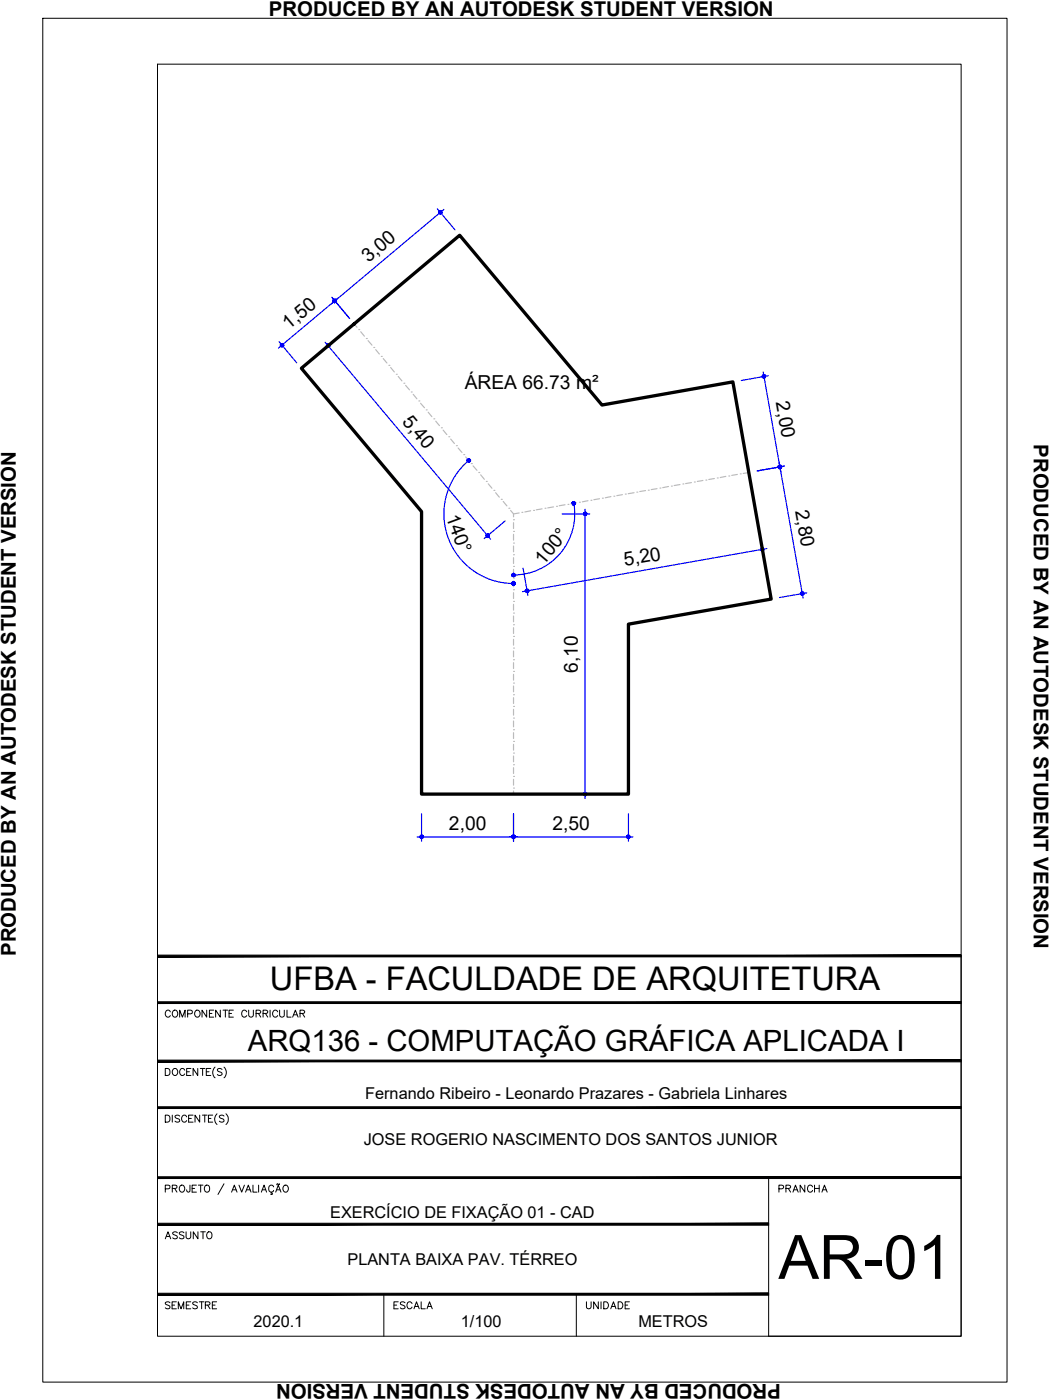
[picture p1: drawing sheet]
<svg xmlns="http://www.w3.org/2000/svg" width="229mm" height="305mm" viewBox="0 0 229 305" stroke-linecap="round" stroke-linejoin="round" font-family="sans-serif">
<!-- layer: ARQ_EIXO CINZA 04 -->
<g fill="none" stroke="#bababa" stroke-width=".25">
<path d="M77.1 70.5l.6 .7M78.1 71.8h.1M78.5 72.2l.8 1M79.8 73.7h.1M80.1 74.2l.9 .9M81.4 75.6h.1M81.8 76.1l.8 1M83 77.6h.1M83.4 78.1l.8 .9M84.7 79.5h.1M85 80l.9 1M86.3 81.5h.1"/>
<path d="M86.7 82l.8 .9M87.9 83.4h.1M88.3 83.9l.9 1M89.5 85.3h.1M90 85.9l.8 .9M91.2 87.3h.1M91.6 87.8l.8 1M92.8 89.2h.1M93.2 89.7l.8 1M94.4 91.2h.1M94.9 91.7l.8 1M96.1 93.1h.1"/>
<path d="M96.5 93.6l.8 1M97.7 95.1h.1M98.1 95.6l.8 1M99.4 97h.1M99.7 97.5l.9 1M101 99h.1M101.4 99.5l.8 1M102.6 100.9h.1M103 101.4l.8 1M104.2 102.9h.1M104.6 103.4l.9 1M105.9 104.8h.1"/>
<path d="M106.3 105.3l.8 1M107.5 106.8h.1M107.9 107.3l.8 .9M109.1 108.7h.1M109.6 109.2l.8 1M110.8 110.7h.1M111.2 111.1l.6 .8M111.8 118.2h.1M111.8 115.7h.1M111.8 113.2h.1M111.8 113.8v1.3M111.8 116.3v1.3"/>
<path d="M111.8 118.9v1.2M113 111.7l-1.2 .2v.6M113.6 111.5h.1M115.5 111.2l-1.2 .3M116.2 111.1h.1M118 110.8l-1.2 .2M118.7 110.7h.1M120.5 110.4l-1.2 .2M121.2 110.2h.1M123 109.9l-1.2 .2M123.7 109.8h.1M125.5 109.5l-1.2 .2"/>
<path d="M126.2 109.3h.1M128 109l-1.2 .3M128.7 108.9h.1M130.5 108.6l-1.2 .2M131.1 108.5h.1M133 108.1l-1.2 .3M133.6 108h.1M135.5 107.7l-1.2 .2M136.1 107.6h.1M138 107.3l-1.2 .2M138.6 107.1h.1M140.5 106.8l-1.2 .2"/>
<path d="M141.1 106.7h.1M143 106.4l-1.2 .2M143.7 106.3h.1M145.5 105.9l-1.2 .3M146.2 105.8h.1M148 105.5l-1.2 .2M148.7 105.4h.1M150.5 105.1l-1.2 .2M151.2 104.9h.1M153 104.6l-1.2 .2M153.7 104.5h.1M155.5 104.2l-1.2 .2"/>
<path d="M156.2 104.1h.1M158 103.7l-1.2 .3M158.7 103.6h.1M160.5 103.3l-1.2 .2M161.2 103.2h.1M163 102.9l-1.2 .2M111.8 138.6h.1M111.8 136h.1M111.8 133.5h.1M111.8 130.9h.1M111.8 128.4h.1M111.8 125.9h.1"/>
<path d="M111.8 123.3h.1M111.8 120.8h.1M111.8 121.4v1.3M111.8 124v1.2M111.8 126.5v1.3M111.8 129v1.3M111.8 131.6v1.2M111.8 134.1v1.3M111.8 136.7v1.2M111.8 139.2v1.3M111.8 158.9h.1M111.8 156.3h.1"/>
<path d="M111.8 153.8h.1M111.8 151.3h.1M111.8 148.7h.1M111.8 146.2h.1M111.8 143.6h.1M111.8 141.1h.1M111.8 141.7v1.3M111.8 144.3v1.2M111.8 146.8v1.3M111.8 149.4v1.2M111.8 151.9v1.3M111.8 154.4v1.3"/>
<path d="M111.8 157v1.2M111.8 159.5v1.3M111.8 171.6h.1M111.8 169h.1M111.8 166.5h.1M111.8 164h.1M111.8 161.4h.1M111.8 162.1v1.2M111.8 164.6v1.3M111.8 167.1v1.3M111.8 169.7v1.2M111.8 172.2v.7"/>
</g>
<!-- layer: COTA AZUL -->
<g fill="none" stroke="#00f" stroke-width=".25">
<path d="M95.2 45.5l3.9 4.5M96.6 45.6l-24.5 20.6M60.7 74.4l3.9 4.6M70.8 74.5l36 42.9M72.3 64.7l3.8 4.6M73.7 64.9l-13.1 10.9M75.3 72.1l-4.6 3.8M166.2 81l8.6 49.2M167.3 81.8l-5.9 1M102.1 100.2a15.2 15.2 0 0 0-4.5 16.9 15.2 15.2 0 0 0 14.2 9.9M110 113.4l-4.6 3.9M122.4 111.9h6"/>
<path d="M124.9 109.6a13.3 13.3 0 0 1-13.1 15.6M127.4 110.9v63M165.1 114.7l1.1 5.9M167 119.4l-53.3 9.4M170.8 101.5l-6 1M113.9 123.7l1 5.9M175.6 129.1l-5.9 1M91.8 177.2v6M111.8 177.2v6M122.4 172.9h6M136.8 177.2v6M90.8 182.2h47"/>
</g>
<!-- layer: 0 -->
<g fill="#00f" stroke="#00f" stroke-width=".22">
<path d="M71.2 75l-.1 .1 .4 .2zM71.1 75.1l.4 .2h-.4zM71.1 75.3l.1 .2 .3-.2z"/>
<path d="M71.2 75.5l.1 .1 .2-.3zM71.5 75.3v.3h-.2zM71.5 75.3v.3l.2-.1z"/>
<path d="M71.5 75.3l.2 .2 .1-.1zM71.5 75.3l.3-.1v.2zM71.5 75.3l.3-.1-.1-.2z"/>
<path d="M71.6 74.9l-.1 .4 .2-.3zM71.4 74.9h.2l-.1 .4zM71.2 75l.3 .3-.1-.4z"/>
<path d="M106.2 116.6l.2 .3 .1-.1zM106.2 116.6l.3-.1v.3zM106.4 116.4l-.2 .2 .3-.1z"/>
<path d="M106.3 116.2l-.1 .4 .2-.2zM106.1 116.2h.2l-.1 .4zM105.9 116.3l.3 .3-.1-.4z"/>
<path d="M105.9 116.3l-.1 .2 .4 .1zM105.8 116.5l.4 .1-.4 .1zM105.8 116.7l.1 .1 .3-.2z"/>
<path d="M105.9 116.8l.1 .2 .2-.4zM106.2 116.6v.4h-.2zM106.2 116.6v.4l.2-.1z"/>
<path d="M127.2 111.5l.2 .4v-.4zM127.2 111.5l.2 .4-.3-.2zM127.1 111.7l-.1 .2h.4z"/>
<path d="M127 111.9l.1 .2 .3-.2zM127.1 112.1l.3-.2-.2 .3zM127.4 111.9l-.2 .3 .2 .1z"/>
<path d="M127.4 111.9v.4l.2-.1zM127.4 111.9l.3 .2-.1 .1zM127.4 111.9l.3 .2 .1-.2z"/>
<path d="M127.4 111.9h.4l-.1-.2zM127.6 111.5l.1 .2-.3 .2zM127.4 111.5v.4l.2-.4z"/>
<path d="M127.4 172.9v.4l.2-.1zM127.4 172.9l.3 .2-.1 .1zM127.4 172.9l.3 .2 .1-.2z"/>
<path d="M127.4 172.9h.4l-.1-.2zM127.6 172.6l.1 .1-.3 .2zM127.4 172.5v.4l.2-.3z"/>
<path d="M127.2 172.6l.2 .3v-.4zM127.2 172.6l.2 .3-.3-.2zM127.1 172.7l-.1 .2h.4z"/>
<path d="M127 172.9l.1 .2 .3-.2zM127.1 173.1l.3-.2-.2 .3zM127.4 172.9l-.2 .3 .2 .1z"/>
<path d="M114.4 128.7l.1 .2 .3-.2zM114.5 128.9l.3-.2-.2 .3zM114.8 128.7l-.2 .3h.2z"/>
<path d="M114.8 128.7v.3l.2-.1zM114.8 128.7l.3 .1-.1 .1zM114.8 128.7l.3 .1v-.2z"/>
<path d="M114.8 128.7l.3-.1v-.2zM114.9 128.3l.2 .1-.3 .3zM114.7 128.3l.1 .4 .1-.4z"/>
<path d="M114.5 128.4l.3 .3-.1-.4zM114.5 128.4l.3 .3-.4-.2zM114.4 128.5v.2h.4z"/>
<path d="M165.9 119.6l.4-.1-.1-.1zM166.1 119.3l.1 .1-.3 .2zM165.9 119.3v.3l.2-.3z"/>
<path d="M165.7 119.3l.2 .3v-.3zM165.7 119.3l.2 .3-.3-.1zM165.6 119.5v.2l.3-.1z"/>
<path d="M165.6 119.7l.1 .1 .2-.2zM165.7 119.8l.2-.2-.1 .4zM165.9 119.6l-.1 .4h.2z"/>
<path d="M165.9 119.6l.1 .4 .2-.1zM165.9 119.6l.4 .1-.1 .2zM165.9 119.6l.4 .1v-.2z"/>
<path d="M166.1 81.7l.2 .3-.1-.4zM166.1 81.7l.2 .3-.4-.2zM165.9 81.8v.2h.4z"/>
<path d="M165.9 82l.1 .2 .3-.2zM166 82.2l.3-.2-.1 .3zM166.3 82l-.1 .3h.2z"/>
<path d="M166.3 82l.1 .3h.1zM166.3 82l.4 .1-.2 .2zM166.3 82l.4 .1v-.2z"/>
<path d="M166.3 82l.4-.1-.1-.2zM166.5 81.6l.1 .1-.3 .3zM166.2 81.6l.1 .4 .2-.4z"/>
<path d="M169.8 101.6v.4l.3-.1zM169.8 101.6l.3 .2v.1zM169.8 101.6l.3 .2 .1-.2z"/>
<path d="M169.8 101.6h.4l-.1-.2zM169.9 101.3l.2 .1-.3 .2zM169.7 101.3l.1 .3 .1-.3z"/>
<path d="M169.5 101.4l.3 .2-.1-.3zM169.5 101.4l.3 .2-.4-.1zM169.4 101.5v.2l.4-.1z"/>
<path d="M169.4 101.7l.1 .2 .3-.3zM169.5 101.9l.3-.3-.1 .4zM169.8 101.6l-.1 .4h.1z"/>
<path d="M169.5 101.4l.3 .2-.1-.3zM169.5 101.4l.3 .2-.4-.1zM169.4 101.5v.2l.4-.1z"/>
<path d="M169.4 101.7l.1 .2 .3-.3zM169.5 101.9l.3-.3-.1 .4zM169.8 101.6l-.1 .4h.1z"/>
<path d="M169.8 101.6v.4l.3-.1zM169.8 101.6l.3 .2v.1zM169.8 101.6l.3 .2 .1-.2z"/>
<path d="M169.8 101.6h.4l-.1-.2zM169.9 101.3l.2 .1-.3 .2zM169.7 101.3l.1 .3 .1-.3z"/>
<path d="M174.7 129.2v.4l.2-.1zM174.7 129.2l.3 .2-.1 .1zM174.7 129.2l.3 .2v-.2z"/>
<path d="M174.7 129.2h.3l-.1-.2zM174.8 128.9l.1 .1-.2 .2zM174.6 128.9l.1 .3 .1-.3z"/>
<path d="M174.4 128.9l.3 .3-.1-.3zM174.4 128.9l.3 .3-.4-.1zM174.3 129.1v.2l.4-.1z"/>
<path d="M174.3 129.3l.1 .2 .3-.3zM174.4 129.5l.3-.3-.2 .4zM174.7 129.2l-.2 .4h.2z"/>
<path d="M73 65.2l-.1 .3 .3-.2zM72.8 65.2h.2l-.1 .3zM72.6 65.2l.3 .3-.1-.3z"/>
<path d="M72.6 65.2l-.1 .2 .4 .1zM72.5 65.4l.4 .1-.4 .1zM72.5 65.6l.1 .1 .3-.2z"/>
<path d="M72.6 65.7l.2 .2 .1-.4zM72.9 65.5v.4h-.1zM72.9 65.5v.4l.2-.1z"/>
<path d="M72.9 65.5l.2 .3 .1-.1zM72.9 65.5l.3-.1v.3zM72.9 65.5l.3-.1v-.1z"/>
<path d="M61.1 75.4l.2 .1 .1-.4zM61.4 75.1l.1 .4h-.2zM61.4 75.1l.1 .4 .1-.1z"/>
<path d="M61.4 75.1l.2 .3 .2-.1zM61.4 75.1h.4v.2zM61.4 75.1h.4l-.1-.2z"/>
<path d="M61.5 74.8l-.1 .3 .3-.2zM61.3 74.8h.2l-.1 .3zM61.2 74.8l.2 .3-.1-.3z"/>
<path d="M61.2 74.8l-.2 .2 .4 .1zM61 75l.4 .1-.4 .1zM61 75.2l.1 .2 .3-.3z"/>
<path d="M72.6 65.7l.2 .2 .1-.4zM72.9 65.5v.4h-.1zM72.9 65.5v.4l.2-.1z"/>
<path d="M72.9 65.5l.2 .3 .1-.1zM72.9 65.5l.3-.1v.3zM72.9 65.5l.3-.1v-.1z"/>
<path d="M73 65.2l-.1 .3 .3-.2zM72.8 65.2h.2l-.1 .3zM72.6 65.2l.3 .3-.1-.3z"/>
<path d="M72.6 65.2l-.1 .2 .4 .1zM72.5 65.4l.4 .1-.4 .1zM72.5 65.6l.1 .1 .3-.2z"/>
<path d="M96 45.9l-.1 .3 .2-.2zM95.8 45.8l.2 .1-.1 .3zM95.6 45.9l.3 .3-.1-.4z"/>
<path d="M95.6 45.9l-.1 .2 .4 .1zM95.5 46.1l.4 .1-.4 .1zM95.5 46.3l.1 .2 .3-.3z"/>
<path d="M95.6 46.5l.2 .1 .1-.4zM95.9 46.2v.4h-.1zM95.9 46.2v.4l.2-.1z"/>
<path d="M95.9 46.2l.2 .3 .1-.1zM95.9 46.2l.3-.1v.3zM95.9 46.2l.3-.1-.1-.1z"/>
<path d="M111.8 182.2h.4l-.1-.2zM112 181.9l.1 .1-.3 .2zM111.8 181.8v.4l.2-.3z"/>
<path d="M111.6 181.9l.2 .3v-.4zM111.5 182l.1-.1 .2 .3zM111.5 182l-.1 .2h.4z"/>
<path d="M111.4 182.2l.1 .2 .3-.2zM111.5 182.4l.3-.2-.2 .3zM111.8 182.2l-.2 .3h.2z"/>
<path d="M111.8 182.2v.3h.2zM111.8 182.2l.3 .2-.1 .1zM111.8 182.2l.3 .2 .1-.2z"/>
<path d="M91.4 182.2l.1 .2 .3-.2zM91.5 182.4l.3-.2-.2 .3zM91.8 182.2l-.2 .3h.2z"/>
<path d="M91.8 182.2v.3h.2zM91.8 182.2l.3 .2-.1 .1zM91.8 182.2l.3 .2 .1-.2z"/>
<path d="M91.8 182.2h.4l-.1-.2zM92 181.9l.1 .1-.3 .2zM91.8 181.8v.4l.2-.3z"/>
<path d="M91.6 181.9l.2 .3v-.4zM91.5 182l.1-.1 .2 .3zM91.5 182l-.1 .2h.4z"/>
<path d="M136.8 182.2h.4l-.1-.2zM137 181.9l.1 .1-.3 .2zM136.8 181.8v.4l.2-.3z"/>
<path d="M136.6 181.9l.2 .3v-.4zM136.6 181.9l.2 .3-.3-.2zM136.5 182l-.1 .2h.4z"/>
<path d="M136.4 182.2l.1 .2 .3-.2zM136.5 182.4l.3-.2-.2 .3zM136.8 182.2l-.2 .3h.2z"/>
<path d="M136.8 182.2v.3h.2zM136.8 182.2l.3 .2-.1 .1zM136.8 182.2l.3 .2 .1-.2z"/>
<path d="M111.4 182.2l.1 .2 .3-.2zM111.5 182.4l.3-.2-.2 .3zM111.8 182.2l-.2 .3h.2z"/>
<path d="M111.8 182.2v.3h.2zM111.8 182.2l.3 .2-.1 .1zM111.8 182.2l.3 .2 .1-.2z"/>
<path d="M111.8 182.2h.4l-.1-.2zM112 181.9l.1 .1-.3 .2zM111.8 181.8v.4l.2-.3z"/>
<path d="M111.6 181.9l.2 .3v-.4zM111.5 182l.1-.1 .2 .3zM111.5 182l-.1 .2h.4z"/>
<path d="M102.2 99.9l-.1 .4 .3-.3zM102 99.9h.2l-.1 .4zM101.8 100l.3 .3-.1-.4z"/>
<path d="M101.8 100l-.1 .2 .4 .1zM101.7 100.2l.4 .1h-.4zM101.7 100.3l.1 .2 .3-.2z"/>
<path d="M101.8 100.5l.1 .1 .2-.3zM102.1 100.3v.3h-.2zM102.1 100.3v.3l.2-.1z"/>
<path d="M102.1 100.3l.2 .2 .1-.1zM102.1 100.3l.3-.1v.2zM102.1 100.3l.3-.1v-.2z"/>
<path d="M111.8 127h.4l-.1-.2zM112 126.7l.1 .1-.3 .2zM111.8 126.7v.3l.2-.3z"/>
<path d="M111.6 126.7l.2 .3v-.3zM111.5 126.8l.1-.1 .2 .3zM111.5 126.8l-.1 .2h.4z"/>
<path d="M111.4 127l.1 .2 .3-.2zM111.5 127.2l.3-.2-.2 .4zM111.8 127l-.2 .4h.2z"/>
<path d="M111.8 127v.4h.2zM111.8 127l.3 .2-.1 .2zM111.8 127l.3 .2 .1-.2z"/>
<path d="M111.4 125.2l.1 .2 .3-.2zM111.5 125.4l.3-.2-.2 .3zM111.8 125.2l-.2 .3 .2 .1z"/>
<path d="M111.8 125.2v.4l.2-.1zM111.8 125.2l.3 .2-.1 .1zM111.8 125.2l.3 .2 .1-.2z"/>
<path d="M111.8 125.2h.4l-.1-.2zM112 124.9l.1 .1-.3 .2zM111.8 124.8v.4l.2-.3z"/>
<path d="M111.6 124.9l.2 .3v-.4zM111.5 125l.1-.1 .2 .3zM111.5 125l-.1 .2h.4z"/>
<path d="M124.7 109.3l.2 .3-.1-.4zM124.7 109.3l.2 .3-.4-.2zM124.5 109.4v.2h.4z"/>
<path d="M124.5 109.6l.1 .2 .3-.2zM124.6 109.8l.3-.2-.1 .3zM124.9 109.6l-.1 .3h.2z"/>
<path d="M124.9 109.6l.1 .3h.1zM124.9 109.6l.4 .1-.2 .2zM124.9 109.6l.4 .1v-.2z"/>
<path d="M124.9 109.6l.4-.1-.1-.2zM125.1 109.2l.1 .1-.3 .3zM124.8 109.2l.1 .4 .2-.4z"/>
</g>
<path d="M65.6 80.2l34.5-29 31 37 28.5-5.1 8.3 47.3-31.1 5.5v37h-45v-61.5z" fill="none" stroke="#000" stroke-width=".72"/>
<!-- layer: MRG_EXTERNA -->
<path d="M9.3 4h209.9v296.9h-209.9z" fill="none" stroke="#000" stroke-width=".22"/>
<!-- layer: MRG_INTERNA -->
<path d="M34.3 14h175v276.9h-175z" fill="none" stroke="#000" stroke-width=".22"/>
<!-- layer: SIMB_01 -->
<g fill="#000" stroke="#000" stroke-width=".22">
<path d="M34.3 218.1v.4l175-.4zM34.3 218.5l175-.4v.4z"/>
<path d="M34.3 207.9v.4l175-.4zM34.3 208.3l175-.4v.4z"/>
<path d="M34.3 230.8v.4l175-.4zM34.3 231.2l175-.4v.4z"/>
<path d="M34.3 256.2v.4l175-.4zM34.3 256.6l175-.4v.4z"/>
<path d="M34.3 241v.3l175-.3zM34.3 241.3l175-.3v.3z"/>
<path d="M34.3 266.3v.4l133-.4zM34.3 266.7l133-.4v.4z"/>
<path d="M34.3 282h133v-.4zM34.3 281.6h133l-133 .4z"/>
</g>
<g fill="none" stroke="#000" stroke-width=".22">
<path d="M45 219.9v1.5l-1-1.5v1.5M46.5 219.9h-.9v1.5h.9M48 219.9v1.5l-1.1-1.5v1.5M48.6 219.9h1M49.1 219.9v1.5M50.8 219.9h-.9v1.5h.9M54.1 219.9v1.1l.5 .4h.3l.3-.4v-1.1M58.8 219.9v1.5M60.9 219.9v1.1l.4 .4 .5-.2 .1-1.3M62.5 219.9v1.5h.9M209.3 208.1v82.8h-42v-34.5M36 232.6h.5a.82 .82 0 0 1 .5 .8 .82 .82 0 0 1-.5 .7h-.5z"/>
<path d="M37.1 220.3a.56 .56 0 0 0-.7-.4 .56 .56 0 0 0-.4 .6 .63 .63 0 0 0 .2 .8 .63 .63 0 0 0 .9-.2M37.7 220.1a.72 .72 0 0 1 1 .2 .72 .72 0 0 1-.3 1.1 .72 .72 0 0 1-.9-.4 .72 .72 0 0 1 .2-.9zM37.7 232.8a.72 .72 0 0 1 1 .2 .72 .72 0 0 1-.3 1.1 .72 .72 0 0 1-.9-.4 .72 .72 0 0 1 .2-.9zM39.1 221.4v-1.5l.6 1.5 .6-1.5v1.5M40.2 233a.56 .56 0 0 0-.6-.4 .56 .56 0 0 0-.5 .6 .63 .63 0 0 0 .3 .8 .63 .63 0 0 0 .8-.2M40.6 233.3h.6M40.9 220.7l.9-.1v-.5l-.3-.2h-.6v1.5M41.6 232.6h-1v1.5h1M42.7 220a.71 .71 0 0 1 .9 .7 .71 .71 0 0 1-.9 .7l-.3-.5v-.4zM43.1 232.6v1.5l-1.1-1.5v1.5M43.6 232.6h1M44.1 232.6v1.5"/>
<path d="M44.9 233.3h.6M45.6 220.6h.5M45.9 232.6h-1v1.5h1M46.8 232.3a1.57 1.57 0 0 0 0 2.4M48.3 232.8l-.3-.2-.7 .2 .2 .4 .5 .2 .3 .3v.2l-.3 .2-.7-.2M48.8 232.3a1.57 1.57 0 0 1 0 2.4M49.9 220.6h.5M53.7 220.3a.56 .56 0 0 0-.6-.4 .56 .56 0 0 0-.5 .6 .63 .63 0 0 0 .3 .8 .63 .63 0 0 0 .8-.2M55.8 220.6h.8l.2-.4-.4-.3h-.6v1.5M56.3 220.6l.5 .8M57.3 220.6h.8l.2-.4-.4-.3h-.6v1.5M57.8 220.6l.5 .8"/>
<path d="M60.5 220.3a.56 .56 0 0 0-.7-.4 .56 .56 0 0 0-.4 .6 .63 .63 0 0 0 .2 .8 .63 .63 0 0 0 .9-.2M63.7 221.4l.6-1.5 .6 1.5M63.9 220.9h.7M65.3 220.6h.9l.1-.4-.3-.3h-.7v1.5M65.8 220.6l.5 .8M36 242.8h.5a.82 .82 0 0 1 .5 .7 .82 .82 0 0 1-.5 .8h-.5zM36 258.8l.9-.1 .1-.6-1-.1v1.5M37.5 258.7l1-.1v-.5l-1-.1v1.5M37.5 242.8v1.5M38 258.7l.5 .8M39.1 243l-.3-.2-.7 .2 .2 .4 .7 .3 .1 .2v.2l-.3 .2-.7-.2M39.2 258.2a.72 .72 0 0 1 1 .2 .72 .72 0 0 1-.3 1.1 .72 .72 0 0 1-.9-.4 .72 .72 0 0 1 .2-.9z"/>
<path d="M40.6 243.2a.56 .56 0 0 0-.6-.4 .56 .56 0 0 0-.5 .6 .63 .63 0 0 0 .3 .8 .63 .63 0 0 0 .8-.2M41.1 243.5h.6M41.4 258l-.1 1.4-.4 .1-.2-.1-.1-.4M41.8 258.7h.6M42 242.8h-.9v1.5h.9M42.8 258h-1v1.5h1M43.2 258h1M43.5 242.8v1.5l-1-1.5v1.5M43.7 258v1.5M44.1 242.8h1M44.6 242.8v1.5M44.6 258.2a.63 .63 0 0 1 .8-.1 .63 .63 0 0 1 .2 .9 .57 .57 0 0 1-.5 .6 .57 .57 0 0 1-.6-.6z"/>
<path d="M45.4 243.5h.5M46.3 242.8h-.9v1.5h.9M47.2 242.5a1.57 1.57 0 0 0 0 2.3M48.8 243l-.4-.2-.6 .2 .1 .4 .7 .3 .2 .2v.2l-.4 .2-.6-.2M48.8 257.7l-1.3 2.4M49.2 242.5a1.57 1.57 0 0 1 0 2.3M50.4 259.5l.6-1.5 .6 1.5M50.7 259h.7M52 258l.6 1.5 .6-1.5M53.5 259.5l.6-1.5 .6 1.5M53.7 259h.7M55.1 258v1.5h.9"/>
<path d="M56.3 258v1.5M56.9 259.5l.6-1.5 .5 1.5M57.1 259h.7M59.1 259.5v.3l.2 .2h-.4M59.6 258.4a.6 .6 0 0 0-.9-.3 .6 .6 0 0 0-.2 .9 .54 .54 0 0 0 .4 .5 .54 .54 0 0 0 .7-.3M60 259.5l.6-1.5 .6 1.5M60.2 259h.8M60.3 257.8l-.1 .1M60.3 257.8h.2M60.5 257.8l.1 .1M60.6 257.9h.2M60.9 257.7l-.1 .2"/>
<path d="M61.8 258.2a.72 .72 0 0 1 1 .2 .72 .72 0 0 1-.3 1.1 .72 .72 0 0 1-.9-.4 .72 .72 0 0 1 .2-.9zM83.6 281.8v9.1M125.5 281.8v9.1"/>
</g>
<text font-size="13.3" x="169.5" y="278.4">AR-01</text>
<text font-size="7.1" x="58.8" y="215.6">UFBA - FACULDADE DE ARQUITETURA</text>
<text font-size="6.4" x="54" y="228.9">ARQ136 - COMPUTAÇÃO GRÁFICA APLICADA I</text>
<g font-size="4.4">
<text x="58.5" y="3.6">PRODUCED BY AN AUTODESK STUDENT VERSION</text>
<text x="225.1" y="96.7" transform="rotate(90 225.1 96.7)">PRODUCED BY AN AUTODESK STUDENT VERSION</text>
<text x="3.5" y="208.2" transform="rotate(-90 3.5 208.2)">PRODUCED BY AN AUTODESK STUDENT VERSION</text>
<text x="168.3" y="260.7">PRANCHA</text>
<text x="34.9" y="270.9">ASSUNTO</text>
<text x="34.9" y="286.1">SEMESTRE</text>
<text x="84.7" y="286.1">ESCALA</text>
<text x="126.3" y="286.1">UNIDADE</text>
<text x="170" y="301.3" transform="rotate(-180 170 301.3)">PRODUCED BY AN AUTODESK STUDENT VERSION</text>
</g>
<g font-size="4.2">
<text x="80.2" y="57.3" transform="rotate(-40 80.2 57.3)">3,00</text>
<text x="62.9" y="71.8" transform="rotate(-40 62.9 71.8)">1,50</text>
<text x="101.2" y="84.7">ÁREA 66.73 m²</text>
<text x="168.9" y="87.5" transform="rotate(80 168.9 87.5)">2,00</text>
<text x="87.4" y="91.8" transform="rotate(50 87.4 91.8)">5,40</text>
<text x="97" y="112.6" transform="rotate(70 97 112.6)">140°</text>
<text x="173.1" y="111.2" transform="rotate(80 173.1 111.2)">2,80</text>
<text x="118.3" y="123.1" transform="rotate(-50 118.3 123.1)">100°</text>
<text x="136.1" y="123.3" transform="rotate(-10 136.1 123.3)">5,20</text>
<text x="125.8" y="146.4" transform="rotate(-90 125.8 146.4)">6,10</text>
<text x="97.7" y="180.6">2,00</text>
<text x="120.3" y="180.6">2,50</text>
</g>
<g font-size="3.5">
<text x="79.5" y="239.3">Fernando Ribeiro - Leonardo Prazares - Gabriela Linhares</text>
<text x="79.2" y="249.3">JOSE ROGERIO NASCIMENTO DOS SANTOS JUNIOR</text>
<text x="71.9" y="265.2">EXERCÍCIO DE FIXAÇÃO 01 - CAD</text>
<text x="75.6" y="275.4">PLANTA BAIXA PAV. TÉRREO</text>
<text x="55.2" y="289">2020.1</text>
<text x="100.3" y="289">1/100</text>
<text x="139" y="289">METROS</text>
</g>
</svg>
